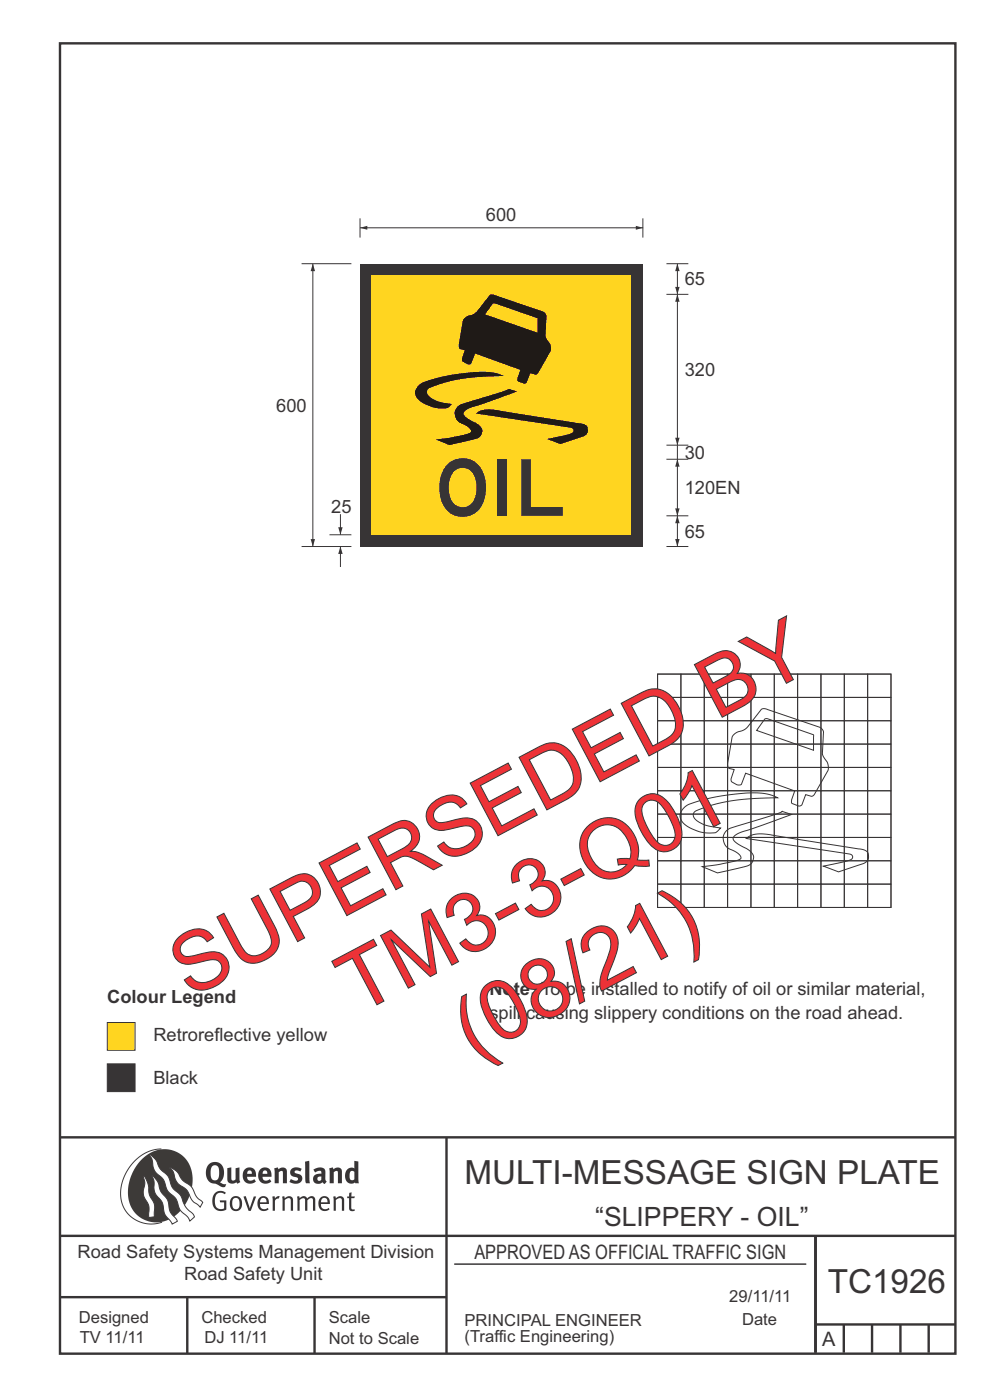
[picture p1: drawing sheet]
<svg xmlns="http://www.w3.org/2000/svg" width="210mm" height="297mm" viewBox="0 0 210 297" stroke-linecap="round" stroke-linejoin="round" font-family="sans-serif">
<g fill="none" stroke="#373435" stroke-width=".51">
<path d="M12.7 9.2h190v278h-190zM12.7 241.3h190M94.7 241.4v45.8M12.7 275.2h82M12.7 262.2h190.1M39.7 275.2v12M66.7 275.2v12M173 262.2v24.8M173 281h29.7M179 281v6M185 281v6M191 281v6"/>
<path d="M197 281v6"/>
</g>
<path d="M96.4 268.2h74.6" fill="none" stroke="#373435" stroke-width=".21"/>
<path d="M34.2 243.8a9.5 9.5 0 0 0-8.6 10.4 6.5 6.5 0 0 0 8.8 5.1" fill="none" stroke="#3d3a38" stroke-width=".21"/>
<path d="M30.1 246a6.1 6.1 0 0 1 7.3-1.6 6.1 6.1 0 0 1 3.4 6.6 8.8 8.8 0 0 1-7.1 8.3 6.1 6.1 0 0 1-6.5-7.4 10.5 10.5 0 0 1 2.9-5.9z" fill-rule="evenodd" fill="#3d3a38"/>
<g fill="#fefefe" stroke="#3d3a38" stroke-width=".21">
<path d="M30.4 249.4l.3 .3 .6 1.2 .4 2.5 1 2.1 .1 2.7-1.2 .1v-2.5l-1-1.8-.2-.6 .3-2.4z" fill-rule="evenodd"/>
<path d="M36 247.7l.5 .2 .9 .6 1.3 1.9 2 1.5 1 2 1.3 1.2-.5 1-1.7-1.4-1.2-2.3-1.9-1.4-.6-.9-.4-1.5z" fill-rule="evenodd"/>
<path d="M31.7 245l.3 .1 .9 .8 1.1 2.1 1.6 1.5 1 2.5 1.6 1.5 1.2 2.6 1.6 1.6 .3 .5-1 .9-.5-.9-1.6-1.5-1-2.5-1.7-1.6-.9-2.4-1.7-1.7-.4-.9-.3-1.6z" fill-rule="evenodd"/>
<path d="M32.2 249.4l.5 .4 .7 .9 .7 2.1 1.5 1.9 .5 2.4 1.5 1.8v.2l-1.1 .6-1.5-2.1-.6-2.6-1.5-1.9-.2-.9v-1.6z" fill-rule="evenodd"/>
</g>
<g fill="#373435">
<path d="M45.6 253.1l.5-.3 .7-.1 .6 .1 .5 .3-.2 .3-.9-.3-.8 .2-.3 .6-.1 1.1 .1 .7 .3 .5 .5 .3h.6l.4-.1v-1.3h-.8l-.1-.4h1.4v1.9l-.7 .3h-.7l-.7-.2-.5-.5-.3-.7-.1-1 .2-.8z" fill-rule="evenodd"/>
<path d="M49.5 254.3l.7-.1 .5 .5 .1 1.2-.2 .4-.3 .2h-.5l-.4-.4-.1-1zM49.2 254.1l-.5 1.1 .3 1.2 .7 .5 1-.1 .4-.4 .2-.5v-.8l-.2-.7-.3-.4-.5-.2h-.6z" fill-rule="evenodd"/>
<path d="M51.6 253.9l.5-.1 .9 2.6 .8-2.6h.5l-1.1 3.1h-.5z" fill-rule="evenodd"/>
<path d="M55.4 254.3l.4-.2 .4 .2 .3 .2v.6h-1.3zM55.1 254.1l-.5 1v.7l.3 .6 .4 .4 .5 .1 1.1-.2 .1-.1-.2-.3-.6 .2-.7-.1-.2-.3-.1-.5v-.2h1.8l-.2-1.2-.8-.4h-.5z" fill-rule="evenodd"/>
<path d="M57.7 253.9l.5-.1 .1 .5 .5-.4 .5-.1-.2 .5-.4 .1-.3 .3-.1 2.2h-.5z" fill-rule="evenodd"/>
<path d="M59.8 253.9l.5-.1a.24 .24 0 0 0 .1 .4 .24 .24 0 0 0 .3-.2l.8-.2 .6 .4 .1 2.7h-.5v-2.4l-.2-.2-.3-.1-.8 .4v2.3h-.5z" fill-rule="evenodd"/>
<path d="M63 253.9l.5-.1a.24 .24 0 0 0 .1 .4 .24 .24 0 0 0 .3-.3l.6-.1 .5 .2a.23 .23 0 0 0 .2 .2 .23 .23 0 0 0 .2-.2l.8-.2 .6 .4 .1 2.7h-.5v-2.4l-.1-.2-.3-.1-.8 .5v2.2h-.5v-2.4l-.1-.2-.3-.1-.7 .4v2.3h-.5z" fill-rule="evenodd"/>
<path d="M68.4 254.3l.4-.2 .4 .2 .3 .8h-1.4zM68 254.1l-.4 1v.7l.2 .6 .4 .4 .5 .1 1-.2 .2-.1-.2-.3-.6 .2-.7-.1-.2-.4-.1-.6h1.9l-.2-1.1-.4-.4-.5-.1h-.5z" fill-rule="evenodd"/>
<path d="M70.7 253.9l.4-.1a.24 .24 0 0 0 .2 .4 .24 .24 0 0 0 .3-.2l.8-.2 .5 .4 .1 2.7h-.5v-2.3l-.1-.3-.3-.1-.9 .4v2.3h-.4z" fill-rule="evenodd"/>
<path d="M74.1 253.1l.5-.1-.1 .8h.8l-.2 .4h-.6v2.2l.2 .2 .5-.1 .1 .4h-.3h-.6l-.3-.4-.1-2.3h-.3v-.4h.3z" fill-rule="evenodd"/>
<path d="M45 247.4l.4-.2h.4l.6 .6v1.8l-.2 .5-.3 .3-.7-.1-.4-.5-.1-1.5zM44.3 247l-.4 .6-.2 .9v1l.4 .8 .6 .6 1.1 .3 1.5 .7 .5-.1 .2-.6h-.6l-.8-.4 .7-.9 .2-1.5a1.91 1.91 0 0 0-1.1-1.7 1.91 1.91 0 0 0-2.1 .3z" fill-rule="evenodd"/>
<path d="M48.2 247.8l.9-.1v2.4l.1 .3 .3 .1 .5-.3v-2.3l.8-.2v2.6l.2 .5-.7 .3a.39 .39 0 0 0-.7 0h-.8l-.5-.5z" fill-rule="evenodd"/>
<path d="M52.6 248.5l.3-.2 .3 .1 .2 .6h-1zM51.9 248.1l-.3 .5-.1 .7 .1 .8 .3 .6 .5 .3 .6 .1 .7-.1 .6-.3-.4-.5-.4 .2-.5 .1-.4-.2-.2-.4v-.2h1.9l-.1-1-.3-.7-1-.3-.5 .1z" fill-rule="evenodd"/>
<path d="M55.9 248.5l.3-.2 .3 .1 .2 .6h-1zM55.2 248.1l-.3 .5-.1 .8 .1 .7 .3 .6 .5 .3 .6 .1 .7-.1 .6-.3-.4-.5-.5 .3-.6-.1-.4-.5v-.2h1.9l-.1-1-.3-.6-.5-.3-.5-.1-.5 .1z" fill-rule="evenodd"/>
<path d="M58.1 247.9l.8-.2 .1 .4 1-.4 .7 .3 .2 .5v2.5h-.9v-2.2l-.2-.4-.7 .3v2.3h-.8z" fill-rule="evenodd"/>
<path d="M61.8 248l.9-.3 1.3 .3-.3 .6-.8-.3-.4 .3 .1 .3 1 .3 .4 .4 .1 .8-.5 .5-1 .2-1.2-.3 .3-.7 1.1 .4h.2l.2-.3-.1-.3-1-.3-.4-.3-.1-.7z" fill-rule="evenodd"/>
<path d="M67.4 249.8l.8-.2v.7l-.4 .2h-.3l-.2-.3zM66.5 248.1l.3 .7 .8-.4 .5 .2a.35 .35 0 0 1 0 .4 .35 .35 0 0 1-.5 0l-1 .4-.2 1 .2 .4 .3 .3h1.1a.49 .49 0 0 1 .9 .1l.4-.5-.3-.4v-1.8l-.1-.5-.5-.2-.6-.1z" fill-rule="evenodd"/>
<path d="M69.8 247.9l.8-.2 .1 .4 1-.4 .7 .3 .1 .5v2.5h-.8v-2.3l-.3-.3-.6 .3v2.3h-.9z" fill-rule="evenodd"/>
<path d="M74.4 248.5l.4-.1 .4 .2v1.6l-.4 .2-.4-.1-.2-.3v-1zM75.2 246.3v1.3a.19 .19 0 0 1-.1 .3 .19 .19 0 0 1-.3-.2l-.8 .2-.5 .5-.3 .9 .1 1 .4 .5 .5 .3h.6l.5-.2 .1 .1h.7l-.1-4.6z" fill-rule="evenodd"/>
<path d="M64.7 246.5l.9-.2 .2 4.7h-.9l-.1-.3z" fill-rule="evenodd"/>
</g>
<path d="M22.8 225.7h5.8v5.9h-5.8z" fill-rule="evenodd" fill="#373435" stroke="#373435" stroke-width=".21"/>
<path d="M22.8 216.9h5.8v5.9h-5.8z" fill-rule="evenodd" fill="#ffd520" stroke="#373435" stroke-width=".21"/>
<g fill="none" stroke="#373435" stroke-width=".21">
<path d="M76.4 48.3h60M139.5 143h4.9v5h-4.9zM139.5 148h4.9v4.9h-4.9zM139.5 152.9h4.9v5h-4.9zM139.5 157.9h4.9v4.9h-4.9zM139.5 143h49.5v49.5h-49.5zM144.4 143h5v5h-5zM144.4 148h5v4.9h-5zM144.4 152.9h5v5h-5zM144.4 157.9h5v4.9h-5zM149.4 143h4.9v5h-4.9zM149.4 148h4.9v4.9h-4.9z"/>
<path d="M149.4 152.9h4.9v5h-4.9zM149.4 157.9h4.9v4.9h-4.9zM154.3 143h5v5h-5zM154.3 148h5v4.9h-5zM154.3 152.9h5v5h-5zM154.3 157.9h5v4.9h-5zM155.7 155.9l1.1-.7a2.9 2.9 0 0 0 1.8-1l2.9-3.7 .5-.2 11.9 4a1.22 1.22 0 0 1 .8 1.2l-.2 4.4 .5 1.1a2.5 2.5 0 0 1 .6 2.6l-2.9 5-.6 .3-1.2-.3-.8 2.1-.5 .3-1.6-.5-.1-.2v-.6l.7-1.9-10.4-3.8-.9 2.4-.4 .2-.6-.1-1-.6-.2-.4 .6-2.2-1.1-.3-.3-.8 1-5.8zM159.3 143h4.9v5h-4.9zM159.3 148h4.9v4.9h-4.9zM159.3 152.9h4.9v5h-4.9zM159.3 157.9h4.9v4.9h-4.9zM162.2 152.6l.6-.1 9.7 3.4 .1 3.3-12.1-4.2z"/>
<path d="M164.2 143h5v5h-5zM164.2 148h5v4.9h-5zM164.2 152.9h5v5h-5zM164.2 157.9h5v4.9h-5zM169.2 143h4.9v5h-4.9zM169.2 148h4.9v4.9h-4.9zM169.2 152.9h4.9v5h-4.9zM169.2 157.9h4.9v4.9h-4.9zM174.1 143h5v5h-5zM174.1 148h5v4.9h-5zM174.1 152.9h5v5h-5zM174.1 157.9h5v4.9h-5z"/>
<path d="M179.1 143h5v5h-5zM179.1 148h5v4.9h-5zM179.1 152.9h5v5h-5zM179.1 157.9h5v4.9h-5zM184.1 143h4.9v5h-4.9zM184.1 148h4.9v4.9h-4.9zM184.1 152.9h4.9v5h-4.9zM184.1 157.9h4.9v4.9h-4.9zM139.5 162.8h4.9v5h-4.9zM139.5 167.8h4.9v4.9h-4.9zM139.5 172.7h4.9v5h-4.9zM139.5 177.7h4.9v4.9h-4.9z"/>
<path d="M144.4 162.8h5v5h-5zM144.4 167.8h5v4.9h-5zM144.4 172.7h5v5h-5zM144.4 177.7h5v4.9h-5zM145.1 171.4a5.5 5.5 0 0 1 3.1-1.4l2.5-.7 3-.5a25.3 25.3 0 0 1 9-.3l2.2 .8a44.1 44.1 0 0 0-16.7 2.5l-.5 .2a1.14 1.14 0 0 0-.7 1.1 1.14 1.14 0 0 0 .8 1l1.9 1 3.2 .6a2.31 2.31 0 0 1-2.7 1 7.4 7.4 0 0 1-5.7-2.7 2.09 2.09 0 0 1 .6-2.6zM149.4 162.8h4.9v5h-4.9zM149.4 167.8h4.9v4.9h-4.9zM149.4 172.7h4.9v5h-4.9zM149.4 177.7h4.9v4.9h-4.9zM154.1 176.3l.8-.6 3-.9a47.5 47.5 0 0 0 8.1-2.6l1.9 .6-11.3 4a1.07 1.07 0 0 0-.9 1.5l.9 .8 2.2 1.2 .8 .8a1.81 1.81 0 0 1-1.2 2.7l-6.2 1.4-3.2-1.3 4.9-.8a6 6 0 0 0 3.3-1l-.1-.4-.5-.6-2.1-1.1-.7-.8-.4-1.5 .2-.8zM154.3 162.8h5v5h-5zM154.3 167.8h5v4.9h-5z"/>
<path d="M154.3 172.7h5v5h-5zM154.3 177.7h5v4.9h-5zM158.3 177.9l1.6-.8 2.3-.1 21 3.3a1.54 1.54 0 0 1 1 1.5 1.54 1.54 0 0 1-1 1.4l-5.3 1.8-3.2-1.2 1.8-.4a11.3 11.3 0 0 0 4.2-1.1l.1-.3v-.4l-.6-.4zM159.3 162.8h4.9v5h-4.9zM159.3 167.8h4.9v4.9h-4.9zM159.3 172.7h4.9v5h-4.9zM159.3 177.7h4.9v4.9h-4.9zM164.2 162.8h5v5h-5zM164.2 167.8h5v4.9h-5zM164.2 172.7h5v5h-5zM164.2 177.7h5v4.9h-5zM169.2 162.8h4.9v5h-4.9z"/>
<path d="M169.2 167.8h4.9v4.9h-4.9zM169.2 172.7h4.9v5h-4.9zM169.2 177.7h4.9v4.9h-4.9zM174.1 162.8h5v5h-5zM174.1 167.8h5v4.9h-5zM174.1 172.7h5v5h-5zM174.1 177.7h5v4.9h-5zM179.1 162.8h5v5h-5zM179.1 167.8h5v4.9h-5zM179.1 172.7h5v5h-5zM179.1 177.7h5v4.9h-5zM184.1 162.8h4.9v5h-4.9z"/>
<path d="M184.1 167.8h4.9v4.9h-4.9zM184.1 172.7h4.9v5h-4.9zM184.1 177.7h4.9v4.9h-4.9zM139.5 182.6h4.9v5h-4.9zM139.5 187.6h4.9v4.9h-4.9zM144.4 182.6h5v5h-5zM144.4 187.6h5v4.9h-5zM149.4 182.6h4.9v5h-4.9zM149.4 187.6h4.9v4.9h-4.9zM154.3 182.6h5v5h-5zM154.3 187.6h5v4.9h-5zM159.3 182.6h4.9v5h-4.9z"/>
<path d="M159.3 187.6h4.9v4.9h-4.9zM164.2 182.6h5v5h-5zM164.2 187.6h5v4.9h-5zM169.2 182.6h4.9v5h-4.9zM169.2 187.6h4.9v4.9h-4.9zM174.1 182.6h5v5h-5zM174.1 187.6h5v4.9h-5zM179.1 182.6h5v5h-5zM179.1 187.6h5v4.9h-5zM184.1 182.6h4.9v5h-4.9zM184.1 187.6h4.9v4.9h-4.9z"/>
</g>
<g fill="#373435">
<path d="M134.9 47.9l1.5 .4-1.5 .4z"/>
<path d="M76.4 48.3l1.5-.4v.8z"/>
<path d="M76.4 55.9h60v60h-60z" fill-rule="evenodd"/>
</g>
<path d="M78.9 58.4h55v55h-55z" fill-rule="evenodd" fill="#ffd520"/>
<path d="M76.4 46.3v4.1M136.4 46.3v4.1M141.4 55.9h4.6M141.4 62.4h4.6M141.4 94.4h4.6M141.4 109.4h4.6M143.7 109.4v6.5" fill="none" stroke="#373435" stroke-width=".21"/>
<g fill="#373435">
<path d="M143.2 114.4h1l-.5 1.6z"/>
<path d="M143.7 109.4l.5 1.6h-1z"/>
</g>
<path d="M143.7 97.4v12" fill="none" stroke="#373435" stroke-width=".21"/>
<g fill="#373435">
<path d="M143.2 107.9h1l-.5 1.6z"/>
<path d="M143.7 97.4l.5 1.6h-1z"/>
</g>
<g fill="#373435">
<path d="M105.5 97.4h2v12h-2z"/>
<path d="M110.6 97.4h2v10.1h6.8v1.9h-8.8z"/>
<path d="M96.3 100.1a2.69 2.69 0 0 1 2.9-.6 2.69 2.69 0 0 1 1.7 2.3 5.4 5.4 0 0 1-1.3 5.4 2.74 2.74 0 0 1-4.2-2.1 5.8 5.8 0 0 1 .9-5zM94.9 98.6a8 8 0 0 0-.1 9.7 4.8 4.8 0 0 0 4.9 1.1 4.8 4.8 0 0 0 3.2-3.8 7.5 7.5 0 0 0-1.9-7.5 4.7 4.7 0 0 0-6.1 .5z"/>
</g>
<path d="M143.7 62.4v32" fill="none" stroke="#373435" stroke-width=".21"/>
<g fill="#373435">
<path d="M143.2 92.9h1l-.5 1.6z"/>
<path d="M143.7 62.4l.5 1.6h-1z"/>
</g>
<path d="M64 55.9h10.5M66.4 56v60M64 116h10.5M69.9 113.5h4.6M141.4 115.9h4.6" fill="none" stroke="#373435" stroke-width=".21"/>
<g fill="#373435">
<path d="M65.9 114.4h.9l-.4 1.6z"/>
<path d="M66.4 55.9l.4 1.6h-.9z"/>
</g>
<path d="M72.2 116v4.3" fill="none" stroke="#373435" stroke-width=".21"/>
<path d="M72.2 115.9l.5 1.6h-1z" fill="#373435"/>
<path d="M72.2 109.1v4.3" fill="none" stroke="#373435" stroke-width=".21"/>
<path d="M71.8 111.9h.9l-.5 1.6z" fill="#373435"/>
<path d="M104.5 64.5l.6-.1 8.9 3.1v3.1l-11.1-3.9zM98.5 67.5l-.3 .5-.9 5.4 .2 .7 1.1 .2-.6 2.1 .1 .3 1 .6 .9-.1 .8-2.2 9.6 3.5-.7 1.7v.6l1.6 .6 .5-.3 .7-1.9 1.2 .3 .5-.3 2.6-4.7 .1-.6a3.6 3.6 0 0 0-1-2.2l-.2-.5 .3-4.2-.3-.5-.5-.4-10.9-3.7-.5 .2-2.6 3.4a4.5 4.5 0 0 1-2.2 1.1zM88.8 81.8a2.09 2.09 0 0 0 .6 3.6l.5 .3a7 7 0 0 0 5.2 .8l.8-.8-2.2-.3-1.2-.5a2.27 2.27 0 0 1-1.9-1.9l.2-.4a25.4 25.4 0 0 1 10.1-2.5l6.1-.3-1.4-.6-1.4-.2a35.6 35.6 0 0 0-15 2.4zM97 86.3l-.4 .5-.2 .7 .4 1.4 .6 .8 2.1 1.1a.63 .63 0 0 1 .4 .7 .63 .63 0 0 1-.7 .5l-3.4 .8-3.4 .4 2.9 1.2 5.2-1.1 1.1-.5 .6-.9 .2-.6-.2-.5-1-.9-2.2-1.3a.9 .9 0 0 1-.6-.9 .9 .9 0 0 1 .7-.8l10.6-3.8-1.8-.6a81.3 81.3 0 0 1-10 3.2zM100.9 87.7l1.5-.7 2.3-.1 19.2 3.1a1.41 1.41 0 0 1 .8 1.3 1.41 1.41 0 0 1-.9 1.3l-4.9 1.6-3-1.1 2.6-.5a7.1 7.1 0 0 0 3-.9l.1-.6-.6-.3z" fill-rule="evenodd" fill="#1f1a17"/>
<path d="M143.7 55.9v6.5" fill="none" stroke="#373435" stroke-width=".21"/>
<g fill="#373435">
<path d="M143.2 60.9h1l-.5 1.6z"/>
<path d="M143.7 55.9l.5 1.6h-1z"/>
</g>
<path d="M141.4 97.4h4.6M143.7 94.4v3" fill="none" stroke="#373435" stroke-width=".21"/>
<g font-size="17.6" fill="#ed3237">
<text x="40.3" y="211.9" transform="rotate(-28 40.3 211.9)">SUPERSEDED BY</text>
<text x="75.9" y="215.3" transform="rotate(-28 75.9 215.3)">TM3-3-Q01</text>
<text x="100.3" y="224.7" transform="rotate(-28 100.3 224.7)">(08/21)</text>
</g>
<g font-size="7.1" fill="#373435">
<text x="98.5" y="251.2">MULTI-MESSAGE SIGN PLATE</text>
<text x="175.6" y="274.3">TC1926</text>
</g>
<text font-size="5.6" fill="#373435" x="126.2" y="260.1">“SLIPPERY - OIL”</text>
<g font-size="4.2" fill="#373435">
<text x="100.6" y="267.2">APPROVED AS OFFICIAL TRAFFIC SIGN</text>
<text x="174.4" y="285.6">A</text>
</g>
<g font-size="3.9" fill="#373435">
<text x="103.1" y="46.8">600</text>
<text x="145.2" y="60.6">65</text>
<text x="145.2" y="79.8">320</text>
<text x="58.6" y="87.4">600</text>
<text x="145.2" y="97.3">30</text>
<text x="145.2" y="104.8">120EN</text>
<text x="70.3" y="108.7">25</text>
<text x="145.2" y="114.1">65</text>
<text x="22.7" y="212.8">Colour Legend</text>
<text x="103.8" y="211">Note: To be installed to notify of oil or similar material,</text>
<text x="32.5" y="220.9">Retroreflective yellow</text>
<text x="103.8" y="216.2">spill causing slippery conditions on the road ahead.</text>
<text x="32.5" y="230">Black</text>
<text x="16.4" y="266.8">Road Safety Systems Management Division</text>
<text x="39.1" y="271.6">Road Safety Unit</text>
</g>
<g font-size="3.5" fill="#373435">
<text x="16.7" y="280.6">Designed</text>
<text x="42.7" y="280.6">Checked</text>
<text x="69.7" y="280.6">Scale</text>
<text x="98.5" y="281.4">PRINCIPAL ENGINEER</text>
<text x="154.7" y="276.2">29/11/11</text>
<text x="157.4" y="281.2">Date</text>
<text x="16.9" y="284.8">TV 11/11</text>
<text x="43.3" y="284.9">DJ 11/11</text>
<text x="69.7" y="285.2">Not to Scale</text>
<text x="98.5" y="284.8">(Traffic Engineering)</text>
</g>
</svg>
